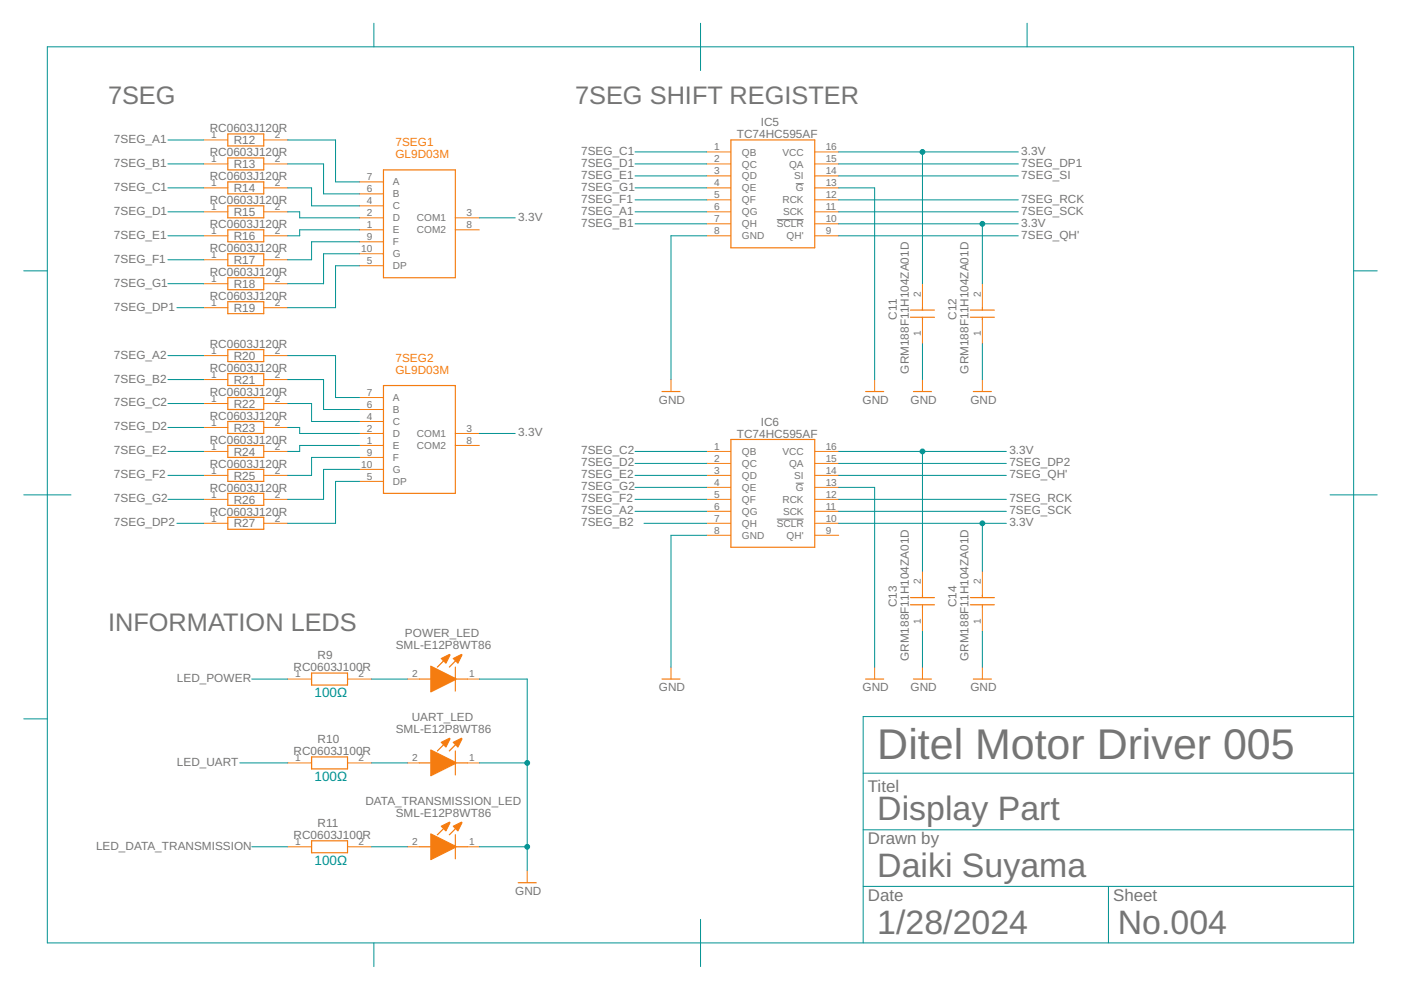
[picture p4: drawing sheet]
<svg xmlns="http://www.w3.org/2000/svg" width="297mm" height="210mm" viewBox="0 0 297 210" stroke-linecap="round" stroke-linejoin="round" font-family="sans-serif">
<path d="M168.7 38.9h1.7M164.7 46.6h5.7M164.7 110.1h5.7M168.7 102.4h1.7" fill="none" stroke="#757575" stroke-width=".21"/>
<g fill="none" stroke="#f57c10" stroke-width=".25">
<path d="M48.3 33.5h7.6v2.5h-7.6zM48.3 28.4h7.6v2.5h-7.6zM48.3 38.6h7.6v2.5h-7.6zM81.3 36h15.2v22.9h-15.2zM155 29.7h17.7v22.8h-17.7zM48.3 58.9h7.6v2.5h-7.6zM48.3 43.6h7.6v2.6h-7.6zM48.3 48.7h7.6v2.6h-7.6zM48.3 53.8h7.6v2.5h-7.6zM48.3 64h7.6v2.5h-7.6zM48.3 74.1h7.6v2.6h-7.6zM48.3 79.2h7.6v2.5h-7.6z"/>
<path d="M193 67.3h5.1M193 65.7h5.1M195.6 65.2v.5M195.6 67.3v.5M205.7 67.3h5.1M205.7 65.7h5.1M208.3 65.2v.5M208.3 67.3v.5M48.3 84.3h7.6v2.5h-7.6zM48.3 89.4h7.6v2.5h-7.6zM48.3 94.4h7.6v2.6h-7.6zM48.3 99.5h7.6v2.6h-7.6z"/>
<path d="M81.3 81.7h15.2v22.9h-15.2zM140.4 83h3.8M155 93.2h17.7v22.8h-17.7zM183.5 83h3.8M193.7 83h3.8M206.4 83h3.8M48.3 104.6h7.6v2.5h-7.6zM48.3 109.7h7.6v2.5h-7.6zM95.3 138.9l-2.6 2.5M97.8 138.9l-2.5 2.5M193 128.2h5.1M193 126.7h5.1"/>
<path d="M195.6 126.2v.5M195.6 128.2v.5M205.7 128.2h5.1M205.7 126.7h5.1M208.3 126.2v.5M208.3 128.2v.5M66.1 142.7h7.6v2.5h-7.6zM88.9 144h2.6M95.3 156.7l-2.6 2.5M96.5 141.4v5.1M96.5 159.2v5.1M96.5 144h2.6"/>
<path d="M97.8 156.7l-2.5 2.5M140.4 144h3.8M183.5 144h3.8M193.7 144h3.8M206.4 144h3.8M66.1 160.5h7.6v2.5h-7.6zM66.1 178.3h7.6v2.5h-7.6zM88.9 161.8h2.6M88.9 179.5h2.6M95.3 174.5l-2.6 2.5M96.5 177v5.1M96.5 161.8h2.6"/>
<path d="M96.5 179.5h2.6M97.8 174.5l-2.5 2.5M109.9 187.2h3.8"/>
</g>
<g fill="none" stroke="#f57c10" stroke-width=".21">
<path d="M43.2 29.7h5.1M43.2 34.8h5.1M43.2 39.8h5.1M55.9 29.7h5.1M55.9 34.8h5.1M55.9 39.8h5.1M76.2 38.6h5.1M149.9 34.8h5.1M149.9 39.8h5.1M149.9 32.2h5.1M149.9 37.3h5.1M172.7 34.8h5.1"/>
<path d="M172.7 39.8h5.1M172.7 32.2h5.1M172.7 37.3h5.1M43.2 44.9h5.1M43.2 50h5.1M43.2 55.1h5.1M55.9 44.9h5.1M55.9 50h5.1M55.9 55.1h5.1M76.2 41.1h5.1M76.2 43.6h5.1M76.2 46.2h5.1"/>
<path d="M76.2 48.7h5.1M76.2 51.3h5.1M76.2 53.8h5.1M76.2 56.3h5.1M96.5 46.2h5.1M96.5 48.7h5.1M149.9 44.9h5.1M149.9 50h5.1M149.9 42.4h5.1M149.9 47.5h5.1M172.7 44.9h5.1M172.7 50h5.1"/>
<path d="M172.7 42.4h5.1M172.7 47.5h5.1M43.2 60.2h5.1M43.2 65.2h5.1M43.2 75.4h5.1M55.9 60.2h5.1M55.9 65.2h5.1M55.9 75.4h5.1M195.6 60.2v5M195.6 67.8v5.1M208.3 60.2v5M208.3 67.8v5.1"/>
<path d="M43.2 80.5h5.1M43.2 85.6h5.1M43.2 90.6h5.1M43.2 95.7h5.1M55.9 80.5h5.1M55.9 85.6h5.1M55.9 90.6h5.1M55.9 95.7h5.1M76.2 84.3h5.1M76.2 86.8h5.1M76.2 89.4h5.1M76.2 91.9h5.1"/>
<path d="M76.2 94.4h5.1M76.2 97h5.1M76.2 99.5h5.1M96.5 91.9h5.1M96.5 94.4h5.1M142.3 80.5v2.5M149.9 95.7h5.1M149.9 98.3h5.1M172.7 95.7h5.1M172.7 98.3h5.1M185.4 80.5v2.5M195.6 80.5v2.5"/>
<path d="M208.3 80.5v2.5M43.2 100.8h5.1M43.2 105.9h5.1M43.2 111h5.1M55.9 100.8h5.1M55.9 105.9h5.1M55.9 111h5.1M76.2 102.1h5.1M149.9 100.8h5.1M149.9 105.9h5.1M149.9 111h5.1M149.9 103.3h5.1"/>
<path d="M149.9 108.4h5.1M149.9 113.5h5.1M172.7 100.8h5.1M172.7 105.9h5.1M172.7 111h5.1M172.7 103.3h5.1M172.7 108.4h5.1M172.7 113.5h5.1M195.6 121.1v5.1M195.6 128.7v5.1M208.3 121.1v5.1M208.3 128.7v5.1"/>
<path d="M61 144h5.1M73.7 144h5.1M86.4 144h2.5M99.1 144h2.5M142.3 141.4v2.6M185.4 141.4v2.6M195.6 141.4v2.6M208.3 141.4v2.6M61 161.8h5.1M61 179.5h5.1M73.7 161.8h5.1M73.7 179.5h5.1"/>
<path d="M86.4 161.8h2.5M86.4 179.5h2.5M99.1 161.8h2.5M99.1 179.5h2.5M111.8 184.6v2.6"/>
</g>
<g fill="#f57c10" stroke="#f57c10" stroke-width=".21">
<path d="M91.3 141.2l5.4 2.7v.1l-5.4 2.7z" fill-rule="evenodd"/>
<path d="M96.1 139.6l1.7-.9 .2 .2-.9 1.7z" fill-rule="evenodd"/>
<path d="M93.5 139.6l1.8-.9 .1 .2-.9 1.7z" fill-rule="evenodd"/>
<path d="M91.3 159l5.4 2.7v.1l-5.4 2.7z" fill-rule="evenodd"/>
<path d="M96.1 157.4l1.7-.9 .2 .1-.9 1.8z" fill-rule="evenodd"/>
<path d="M93.5 157.4l1.8-.9 .1 .1-.9 1.8z" fill-rule="evenodd"/>
<path d="M91.3 176.8l5.4 2.7v.1l-5.4 2.7z" fill-rule="evenodd"/>
<path d="M96.1 175.2l1.7-.9 .2 .1-.9 1.8z" fill-rule="evenodd"/>
<path d="M93.5 175.2l1.8-.9 .1 .1-.9 1.8z" fill-rule="evenodd"/>
</g>
<g fill="none" stroke="#009292" stroke-width=".21">
<path d="M10 9.9h277v190h-277zM79.3 4.9v5M148.5 4.9v10M217.8 4.9v5M35.6 39.8h7.6M35.6 34.8h7.6M35.6 29.7h7.6M61 39.8h5.1v3.8h10.1M61 34.8h7.6v6.3h7.6M61 29.7h10.1v8.9h5.1M134.6 39.8h15.3M134.6 32.2h15.3"/>
<path d="M134.6 34.8h15.3M134.6 37.3h15.3M177.8 39.8h7.6v40.7M177.8 32.2h38.1M177.8 34.8h38.1M177.8 37.3h38.1M195.6 32.2v28M5 57.4h5M35.6 50h7.6M35.6 44.9h7.6M35.6 55.1h7.6M61 44.9h2.5v1.3h12.7"/>
<path d="M76.2 48.7h-12.7v1.3h-2.5M76.2 51.3h-10.1v3.8h-5.1M76.2 53.8h-7.6v6.4h-7.6M76.2 56.3h-5.1v8.9h-10.1M101.6 46.2h7.6M134.6 47.5h15.3M134.6 44.9h15.3M134.6 42.4h15.3M149.9 50h-7.6v30.5M177.8 50h38.1M177.8 47.5h38.1M177.8 44.9h38.1"/>
<path d="M177.8 42.4h38.1M208.3 47.5v12.7M287 57.4h5M35.6 60.2h7.6M35.6 75.4h7.6M37.5 65.2h5.7M61 75.4h10.1v8.9h5.1M195.6 72.9v7.6M208.3 72.9v7.6M35.6 95.7h7.6M35.6 80.5h7.6M35.6 85.6h7.6"/>
<path d="M35.6 90.6h7.6M61 90.6h2.5v1.3h12.7M61 85.6h5.1v3.8h10.1M61 80.5h7.6v6.3h7.6M76.2 94.4h-12.7v1.3h-2.5M76.2 97h-10.1v3.8h-5.1M76.2 99.5h-7.6v6.4h-7.6M101.6 91.9h7.6M134.6 95.7h15.3M134.6 98.3h15.3M177.8 95.7h35.6M177.8 98.3h35.6"/>
<path d="M195.6 95.7v25.4M5 104.9h10M35.6 100.8h7.6M35.6 105.9h7.6M37.5 111h5.7M76.2 102.1h-5.1v8.9h-10.1M134.6 103.3h15.3M134.6 108.4h15.3M134.6 100.8h15.3M134.6 105.9h15.3M136.5 111h13.4M149.9 113.5h-7.6v27.9"/>
<path d="M177.8 103.3h7.6v38.1M177.8 111h35.6M177.8 108.4h35.6M177.8 100.8h35.6M177.8 105.9h35.6M208.3 111v10.1M282 104.9h10M195.6 133.8v7.6M208.3 133.8v7.6M5 152.4h5M53.4 144h7.6M78.8 144h7.6"/>
<path d="M101.6 144h10.2v40.6M287 151.9h-104v48M50.8 161.8h10.2M53.4 179.5h7.6M78.8 161.8h7.6M78.8 179.5h7.6M101.6 161.8h10.2M101.6 179.5h10.2M183 175.9h104M183 163.9h104M79.3 199.9v5M148.5 194.9v10"/>
<path d="M183 187.9h104M235 187.9v12"/>
</g>
<g fill="#009292" stroke="#009292" stroke-width=".21">
<circle cx="111.8" cy="161.8" r=".51"/>
<circle cx="111.8" cy="179.5" r=".51"/>
<circle cx="195.6" cy="32.2" r=".51"/>
<circle cx="195.6" cy="95.7" r=".51"/>
<circle cx="208.3" cy="47.5" r=".51"/>
<circle cx="208.3" cy="111" r=".51"/>
</g>
<text font-size="9.1" fill="#757575" x="186" y="160.9">Ditel Motor Driver 005</text>
<g font-size="7.2" fill="#757575">
<text x="186" y="173.9">Display Part</text>
<text x="186" y="185.9">Daiki Suyama</text>
<text x="186" y="197.9">1/28/2024</text>
<text x="237" y="197.9">No.004</text>
</g>
<g font-size="5.4" fill="#757575">
<text x="22.9" y="22.1">7SEG</text>
<text x="121.9" y="22.1">7SEG SHIFT REGISTER</text>
<text x="22.9" y="133.8">INFORMATION LEDS</text>
</g>
<g font-size="3.6" fill="#757575">
<text x="184" y="167.9">Titel</text>
<text x="184" y="178.9">Drawn by</text>
<text x="184" y="190.9">Date</text>
<text x="236" y="190.9">Sheet</text>
</g>
<g font-size="2.9" fill="#009292">
<text x="66.7" y="147.8">100Ω</text>
<text x="66.7" y="165.6">100Ω</text>
<text x="66.7" y="183.3">100Ω</text>
</g>
<g font-size="2.5" fill="#757575">
<text x="44.5" y="28">RC0603J120R</text>
<text x="156.2" y="29.3">TC74HC595AF</text>
<text x="161.3" y="26.8">IC5</text>
<text x="24.2" y="30.3">7SEG_A1</text>
<text x="24.2" y="35.4">7SEG_B1</text>
<text x="44.5" y="33.1">RC0603J120R</text>
<text x="49.6" y="30.6">R12</text>
<text x="49.6" y="35.6">R13</text>
<text x="123.2" y="32.8">7SEG_C1</text>
<text x="123.2" y="35.4">7SEG_D1</text>
<text x="216.5" y="32.8">3.3V</text>
<text x="216.5" y="35.4">7SEG_DP1</text>
<text x="24.2" y="40.5">7SEG_C1</text>
<text x="44.5" y="38.2">RC0603J120R</text>
<text x="49.6" y="40.7">R14</text>
<text x="123.2" y="37.9">7SEG_E1</text>
<text x="123.2" y="40.5">7SEG_G1</text>
<text x="216.5" y="37.9">7SEG_SI</text>
<text x="24.2" y="45.5">7SEG_D1</text>
<text x="44.5" y="43.3">RC0603J120R</text>
<text x="49.6" y="45.8">R15</text>
<text x="109.9" y="46.8">3.3V</text>
<text x="123.2" y="45.5">7SEG_A1</text>
<text x="123.2" y="43">7SEG_F1</text>
<text x="216.5" y="43">7SEG_RCK</text>
<text x="216.5" y="45.5">7SEG_SCK</text>
<text x="24.2" y="50.6">7SEG_E1</text>
<text x="44.5" y="48.3">RC0603J120R</text>
<text x="44.5" y="53.4">RC0603J120R</text>
<text x="49.6" y="50.9">R16</text>
<text x="123.2" y="48.1">7SEG_B1</text>
<text x="216.5" y="48.1">3.3V</text>
<text x="216.5" y="50.6">7SEG_QH'</text>
<text x="24.2" y="55.7">7SEG_F1</text>
<text x="44.5" y="58.5">RC0603J120R</text>
<text x="49.6" y="56">R17</text>
<text x="24.2" y="60.8">7SEG_G1</text>
<text x="24.2" y="65.9">7SEG_DP1</text>
<text x="44.5" y="63.6">RC0603J120R</text>
<text x="49.6" y="61">R18</text>
<text x="49.6" y="66.1">R19</text>
<text x="190.1" y="67.8" transform="rotate(-90 190.1 67.8)">C11</text>
<text x="202.8" y="67.8" transform="rotate(-90 202.8 67.8)">C12</text>
<text x="24.2" y="76">7SEG_A2</text>
<text x="44.5" y="73.7">RC0603J120R</text>
<text x="49.6" y="76.3">R20</text>
<text x="24.2" y="81.1">7SEG_B2</text>
<text x="44.5" y="78.8">RC0603J120R</text>
<text x="44.5" y="83.9">RC0603J120R</text>
<text x="49.6" y="81.4">R21</text>
<text x="192.7" y="79.2" transform="rotate(-90 192.7 79.2)">GRM188F11H104ZA01D</text>
<text x="205.4" y="79.2" transform="rotate(-90 205.4 79.2)">GRM188F11H104ZA01D</text>
<text x="24.2" y="86.2">7SEG_C2</text>
<text x="44.5" y="89">RC0603J120R</text>
<text x="49.6" y="86.4">R22</text>
<text x="139.7" y="85.6">GND</text>
<text x="182.9" y="85.6">GND</text>
<text x="193.1" y="85.6">GND</text>
<text x="205.7" y="85.6">GND</text>
<text x="24.2" y="91.3">7SEG_D2</text>
<text x="44.5" y="94.1">RC0603J120R</text>
<text x="49.6" y="91.5">R23</text>
<text x="109.9" y="92.5">3.3V</text>
<text x="156.2" y="92.8">TC74HC595AF</text>
<text x="161.3" y="90.3">IC6</text>
<text x="24.2" y="96.3">7SEG_E2</text>
<text x="24.2" y="101.4">7SEG_F2</text>
<text x="44.5" y="99.1">RC0603J120R</text>
<text x="49.6" y="96.6">R24</text>
<text x="49.6" y="101.7">R25</text>
<text x="123.2" y="96.3">7SEG_C2</text>
<text x="123.2" y="98.9">7SEG_D2</text>
<text x="123.2" y="101.4">7SEG_E2</text>
<text x="214" y="96.3">3.3V</text>
<text x="214" y="98.9">7SEG_DP2</text>
<text x="214" y="101.4">7SEG_QH'</text>
<text x="24.2" y="106.5">7SEG_G2</text>
<text x="44.5" y="104.2">RC0603J120R</text>
<text x="49.6" y="106.8">R26</text>
<text x="123.2" y="106.5">7SEG_F2</text>
<text x="123.2" y="104">7SEG_G2</text>
<text x="214" y="106.5">7SEG_RCK</text>
<text x="24.2" y="111.6">7SEG_DP2</text>
<text x="44.5" y="109.3">RC0603J120R</text>
<text x="49.6" y="111.8">R27</text>
<text x="123.2" y="109">7SEG_A2</text>
<text x="123.2" y="111.6">7SEG_B2</text>
<text x="214" y="111.6">3.3V</text>
<text x="214" y="109">7SEG_SCK</text>
<text x="190.1" y="128.7" transform="rotate(-90 190.1 128.7)">C13</text>
<text x="202.8" y="128.7" transform="rotate(-90 202.8 128.7)">C14</text>
<text x="83.9" y="137.6">SML-E12P8WT86</text>
<text x="85.9" y="135.1">POWER_LED</text>
<text x="62.3" y="142.3">RC0603J100R</text>
<text x="67.3" y="139.8">R9</text>
<text x="192.7" y="140.2" transform="rotate(-90 192.7 140.2)">GRM188F11H104ZA01D</text>
<text x="205.4" y="140.2" transform="rotate(-90 205.4 140.2)">GRM188F11H104ZA01D</text>
<text x="37.5" y="144.6">LED_POWER</text>
<text x="139.7" y="146.5">GND</text>
<text x="182.9" y="146.5">GND</text>
<text x="193.1" y="146.5">GND</text>
<text x="205.7" y="146.5">GND</text>
<text x="83.9" y="155.4">SML-E12P8WT86</text>
<text x="87.3" y="152.9">UART_LED</text>
<text x="62.3" y="160.1">RC0603J100R</text>
<text x="67.3" y="157.6">R10</text>
<text x="37.5" y="162.4">LED_UART</text>
<text x="77.5" y="170.6">DATA_TRANSMISSION_LED</text>
<text x="83.9" y="173.2">SML-E12P8WT86</text>
<text x="62.3" y="177.9">RC0603J100R</text>
<text x="67.3" y="175.3">R11</text>
<text x="20.4" y="180.2">LED_DATA_TRANSMISSION</text>
<text x="109.2" y="189.7">GND</text>
</g>
<g font-size="2.5" fill="#f57c10">
<text x="83.8" y="30.9">7SEG1</text>
<text x="83.8" y="33.5">GL9D03M</text>
<text x="83.8" y="76.7">7SEG2</text>
<text x="83.8" y="79.2">GL9D03M</text>
</g>
<g font-size="2.1" fill="#757575">
<text x="44.8" y="29.3">1</text>
<text x="58.2" y="29.3">2</text>
<text x="44.8" y="34.4">1</text>
<text x="58.2" y="34.4">2</text>
<text x="151.4" y="31.9">1</text>
<text x="151.4" y="34.4">2</text>
<text x="157.3" y="33">QB</text>
<text x="157.3" y="35.5">QC</text>
<text x="165.9" y="33">VCC</text>
<text x="167.3" y="35.5">QA</text>
<text x="175.1" y="31.9">16</text>
<text x="175.1" y="34.4">15</text>
<text x="44.8" y="39.5">1</text>
<text x="58.2" y="39.5">2</text>
<text x="77.8" y="38.2">7</text>
<text x="77.8" y="40.7">6</text>
<text x="83.3" y="39.3">A</text>
<text x="83.3" y="41.9">B</text>
<text x="151.4" y="36.9">3</text>
<text x="151.4" y="39.5">4</text>
<text x="157.3" y="38.1">QD</text>
<text x="157.3" y="40.6">QE</text>
<text x="168.4" y="38.1">SI</text>
<text x="168.7" y="40.6">G</text>
<text x="175.1" y="36.9">14</text>
<text x="175.1" y="39.5">13</text>
<text x="44.8" y="44.6">1</text>
<text x="58.2" y="44.6">2</text>
<text x="77.8" y="43.3">4</text>
<text x="77.8" y="45.8">2</text>
<text x="83.3" y="44.4">C</text>
<text x="83.3" y="46.9">D</text>
<text x="88.4" y="46.9">COM1</text>
<text x="98.9" y="45.8">3</text>
<text x="151.4" y="42">5</text>
<text x="151.4" y="44.6">6</text>
<text x="151.4" y="47.1">7</text>
<text x="157.3" y="43.1">QF</text>
<text x="157.3" y="45.7">QG</text>
<text x="165.9" y="43.1">RCK</text>
<text x="166" y="45.7">SCK</text>
<text x="175.1" y="42">12</text>
<text x="175.1" y="44.6">11</text>
<text x="175.1" y="47.1">10</text>
<text x="44.8" y="49.6">1</text>
<text x="58.2" y="49.6">2</text>
<text x="76.6" y="53.4">10</text>
<text x="77.8" y="48.4">1</text>
<text x="77.8" y="50.9">9</text>
<text x="83.3" y="49.5">E</text>
<text x="83.3" y="52">F</text>
<text x="88.4" y="49.5">COM2</text>
<text x="98.9" y="48.4">8</text>
<text x="151.4" y="49.6">8</text>
<text x="157.3" y="48.2">QH</text>
<text x="157.3" y="50.8">GND</text>
<text x="164.7" y="48.2">SCLR</text>
<text x="166.8" y="50.8">QH'</text>
<text x="175.1" y="49.6">9</text>
<text x="44.8" y="54.7">1</text>
<text x="44.8" y="59.8">1</text>
<text x="58.2" y="54.7">2</text>
<text x="58.2" y="59.8">2</text>
<text x="77.8" y="56">5</text>
<text x="83.3" y="54.6">G</text>
<text x="83.3" y="57.1">DP</text>
<text x="44.8" y="64.9">1</text>
<text x="58.2" y="64.9">2</text>
<text x="195.2" y="62.9" transform="rotate(-90 195.2 62.9)">2</text>
<text x="207.9" y="62.9" transform="rotate(-90 207.9 62.9)">2</text>
<text x="195.2" y="71.3" transform="rotate(-90 195.2 71.3)">1</text>
<text x="207.9" y="71.3" transform="rotate(-90 207.9 71.3)">1</text>
<text x="44.8" y="75">1</text>
<text x="58.2" y="75">2</text>
<text x="44.8" y="80.1">1</text>
<text x="58.2" y="80.1">2</text>
<text x="77.8" y="83.9">7</text>
<text x="44.8" y="85.2">1</text>
<text x="58.2" y="85.2">2</text>
<text x="77.8" y="86.5">6</text>
<text x="77.8" y="89">4</text>
<text x="83.3" y="85">A</text>
<text x="83.3" y="87.6">B</text>
<text x="44.8" y="90.3">1</text>
<text x="44.8" y="95.4">1</text>
<text x="58.2" y="90.3">2</text>
<text x="58.2" y="95.4">2</text>
<text x="77.8" y="91.5">2</text>
<text x="77.8" y="94.1">1</text>
<text x="83.3" y="90.1">C</text>
<text x="83.3" y="92.7">D</text>
<text x="83.3" y="95.2">E</text>
<text x="88.4" y="92.7">COM1</text>
<text x="88.4" y="95.2">COM2</text>
<text x="98.9" y="91.5">3</text>
<text x="98.9" y="94.1">8</text>
<text x="151.4" y="95.4">1</text>
<text x="175.1" y="95.4">16</text>
<text x="44.8" y="100.4">1</text>
<text x="58.2" y="100.4">2</text>
<text x="76.6" y="99.2">10</text>
<text x="77.8" y="96.6">9</text>
<text x="77.8" y="101.7">5</text>
<text x="83.3" y="97.7">F</text>
<text x="83.3" y="100.3">G</text>
<text x="151.4" y="97.9">2</text>
<text x="151.4" y="100.4">3</text>
<text x="157.3" y="96.5">QB</text>
<text x="157.3" y="99">QC</text>
<text x="157.3" y="101.6">QD</text>
<text x="165.9" y="96.5">VCC</text>
<text x="167.3" y="99">QA</text>
<text x="168.4" y="101.6">SI</text>
<text x="175.1" y="97.9">15</text>
<text x="175.1" y="100.4">14</text>
<text x="44.8" y="105.5">1</text>
<text x="58.2" y="105.5">2</text>
<text x="83.3" y="102.8">DP</text>
<text x="151.4" y="103">4</text>
<text x="151.4" y="105.5">5</text>
<text x="157.3" y="104.1">QE</text>
<text x="157.3" y="106.6">QF</text>
<text x="165.9" y="106.6">RCK</text>
<text x="168.7" y="104.1">G</text>
<text x="175.1" y="103">13</text>
<text x="175.1" y="105.5">12</text>
<text x="44.8" y="110.6">1</text>
<text x="58.2" y="110.6">2</text>
<text x="151.4" y="108.1">6</text>
<text x="151.4" y="110.6">7</text>
<text x="151.4" y="113.1">8</text>
<text x="157.3" y="109.2">QG</text>
<text x="157.3" y="111.7">QH</text>
<text x="164.7" y="111.7">SCLR</text>
<text x="166" y="109.2">SCK</text>
<text x="175.1" y="108.1">11</text>
<text x="175.1" y="110.6">10</text>
<text x="175.1" y="113.1">9</text>
<text x="157.3" y="114.3">GND</text>
<text x="166.8" y="114.3">QH'</text>
<text x="195.2" y="123.9" transform="rotate(-90 195.2 123.9)">2</text>
<text x="207.9" y="123.9" transform="rotate(-90 207.9 123.9)">2</text>
<text x="195.2" y="132.3" transform="rotate(-90 195.2 132.3)">1</text>
<text x="207.9" y="132.3" transform="rotate(-90 207.9 132.3)">1</text>
<text x="62.5" y="143.6">1</text>
<text x="76" y="143.6">2</text>
<text x="87.4" y="143.6">2</text>
<text x="99.4" y="143.6">1</text>
<text x="62.5" y="161.4">1</text>
<text x="76" y="161.4">2</text>
<text x="87.4" y="161.4">2</text>
<text x="99.4" y="161.4">1</text>
<text x="62.5" y="179.2">1</text>
<text x="76" y="179.2">2</text>
<text x="87.4" y="179.2">2</text>
<text x="99.4" y="179.2">1</text>
</g>
</svg>
